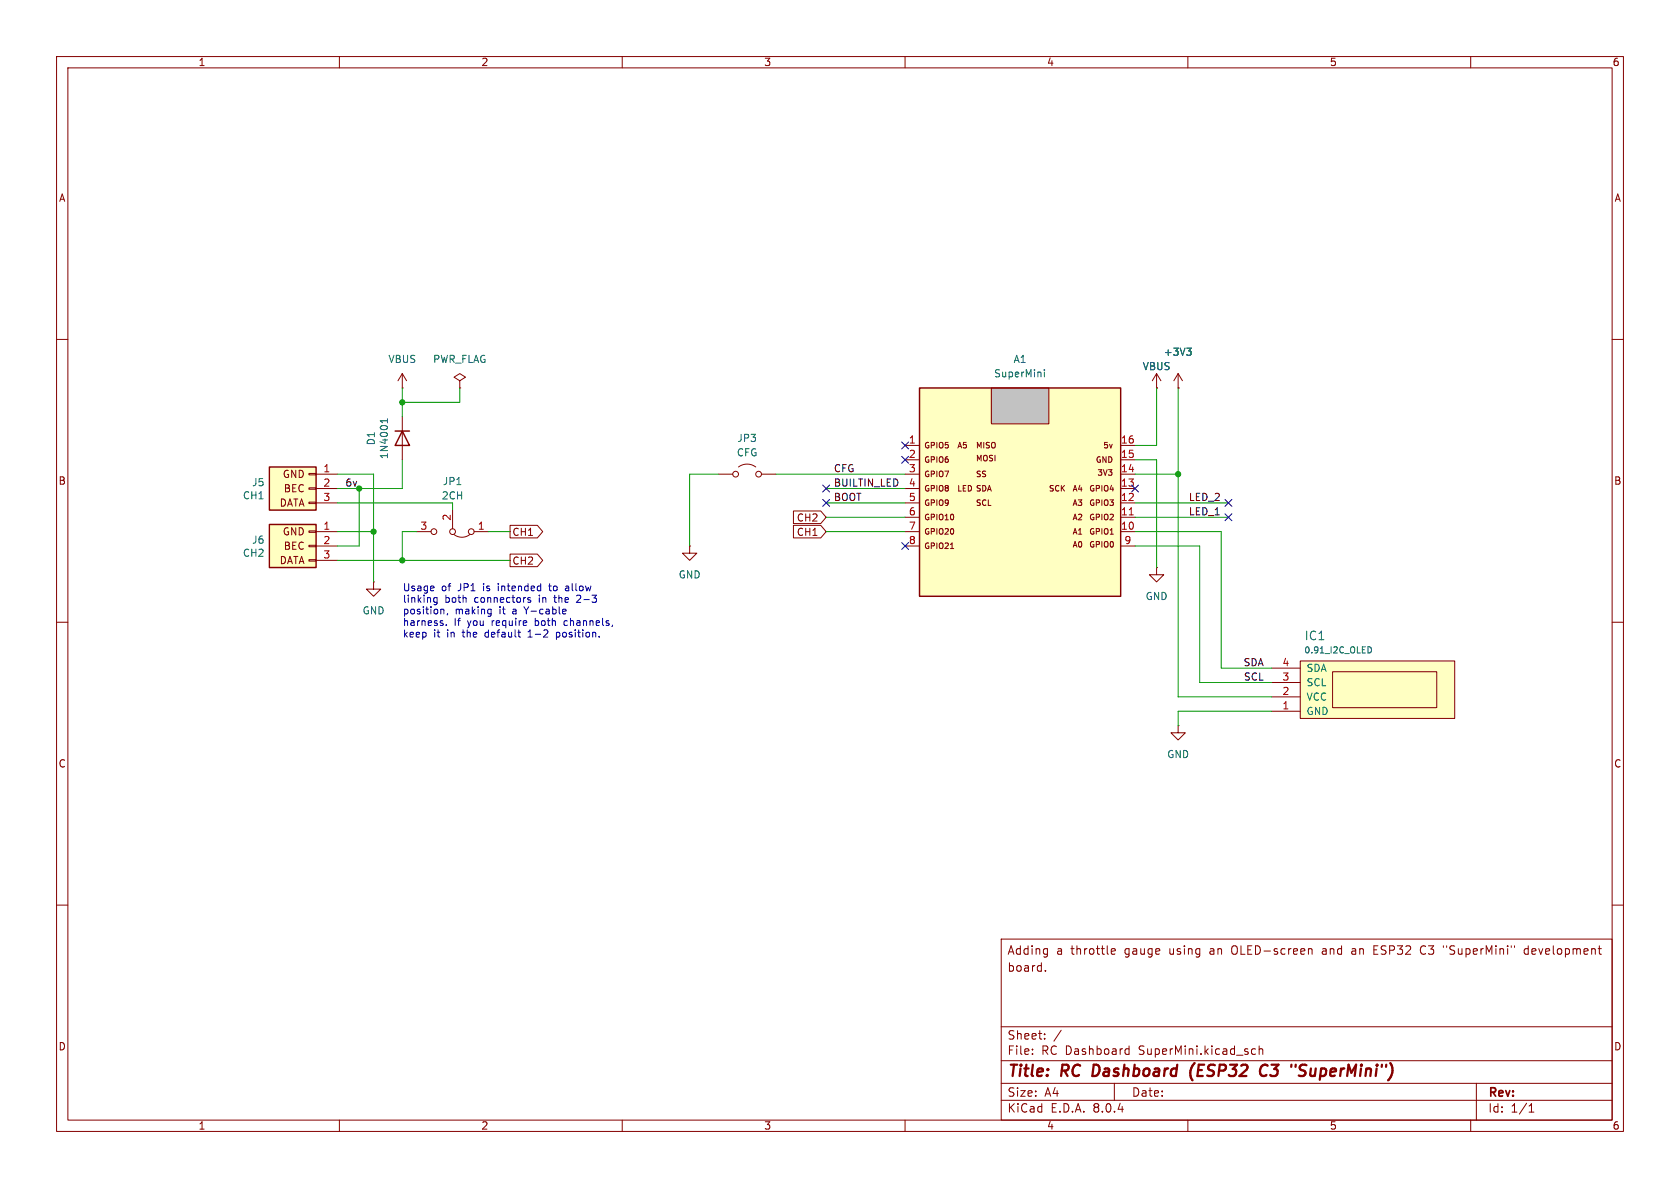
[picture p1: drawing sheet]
<svg xmlns="http://www.w3.org/2000/svg" width="297mm" height="210mm" viewBox="0 0 297 210" stroke-linecap="round" stroke-linejoin="round" font-family="sans-serif">
<g fill="none" stroke="#840000" stroke-width=".18">
<path d="M10 10h277v190h-277zM12 12h273v186h-273zM60 10v2M110 10v2M160 10v2M210 10v2M260 10v2M10 60h2M285 60h2M204.5 68.6h.1M204.5 66l-.8 1.3M204.5 66v2.6"/>
<path d="M204.5 66l.7 1.3M10 110h2M285 110h2M10 160h2M285 160h2M177 166h108v32h-108zM184.8 171.6v.1M185 167.7l.2 .1M185.2 167.7l-.1 1.4M185.2 168.6l-.2 .1M196.5 168.2l.7-.1-.1-.3-.4-.1-.2 .2v.7h.6M231.5 167.7l.4 .1 .1 .1v.8"/>
<path d="M233.8 168.2v.4M239.5 167.7l-.5 .1M239.5 168.1h-.3a.29 .29 0 0 0-.2 .3 .29 .29 0 0 0 .2 .3h.3M242.9 167.9h.5M243.6 167.2h-.7v1.5h.7M251.7 167.2a.76 .76 0 0 0-.6 .7 .76 .76 0 0 0 .6 .8M255.7 167.2v.3M270.2 167.8l-.5-.1-.2 .3v.4l.1 .2h.6M270.2 167.2v1.5M60 198v2M110 198v2M160 198v2"/>
<path d="M177 194.5h108M177 191.5h108M177 187.5h108M177 181.5h108M182.5 186.3v.1M182.5 185.5v.1M184.7 183.6v.1M184.7 182.8v.1M187.6 182.1l-1.3 2M197 191.5v3M199.2 185.4l.4 .1M199.6 184.9v1.5"/>
<path d="M199.6 186.3l-.4 .1M210 198v2M221.3 186.3l.2 .1 .5-.1M222 185.5l-.5-.1-.2 .1M222.6 185.5l.2-.1 .4 .1v.9M222.6 184.9v1.5M260 198v2M261 191.5v6.5M270.3 196.6h.9M270.3 195.5l.4-.4v1.5"/>
</g>
<path d="M193.4 188.2l-.3 2h.5M211.2 187.9a2.35 2.35 0 0 0-.4 3.1M224.1 188.4a.88 .88 0 0 0-1 0 .88 .88 0 0 0-.4 1 .69 .69 0 0 0 .4 .7 .69 .69 0 0 0 .8-.1M229.8 189l.7 .3a.49 .49 0 0 1 .3 .5 .49 .49 0 0 1-.5 .4h-.4M231 188.3a.85 .85 0 0 0-1.1 .1l-.1 .2" fill="none" stroke="#840000" stroke-width=".4"/>
<path d="M162.6 68.6h35.5v36.8h-35.5z" fill="#ffffc2"/>
<path d="M175.3 68.6h10.1v6.3h-10.1z" fill="#c2c2c2"/>
<path d="M162.6 68.6h35.5v36.8h-35.5z" fill="none" stroke="#840000" stroke-width=".25"/>
<g fill="none" stroke="#840000" stroke-width=".18">
<path d="M160 78.7h2.6M175.3 68.6h10.1v6.3h-10.1zM198.1 78.7h2.6M160 94h2.6M160 91.4h2.6M160 88.9h2.6M160 86.4h2.6M160 83.8h2.6M160 81.3h2.6M160 96.5h2.6M168 97h.6M198.1 94h2.6"/>
<path d="M198.1 91.4h2.6M198.1 88.9h2.6M198.1 86.4h2.6M198.1 83.8h2.6M198.1 81.3h2.6M198.1 96.5h2.6"/>
</g>
<path d="M199.6 91h.8" fill="none" stroke="#a90000" stroke-width=".18"/>
<path d="M184.6 65.3v.2M184.6 65.8v.8" fill="none" stroke="#006464" stroke-width=".18"/>
<path d="M229.9 116.8h27.3v10.2h-27.3z" fill="#ffffc2"/>
<path d="M66 102.9v1.2h1.3l-1.3 1.3-1.2-1.3h1.2M66 102.9h.1M224.8 118.1h5.1M229.9 116.8h27.3v10.2h-27.3zM235.6 118.7h18.4v6.4h-18.4zM224.8 125.7h5.1M224.8 123.2h5.1M224.8 120.7h5.1" fill="none" stroke="#840000" stroke-width=".18"/>
<path d="M242.1 114.3a.59 .59 0 0 1 .4 .6 .59 .59 0 0 1-.4 .5" fill="none" stroke="#006464" stroke-width=".18"/>
<path d="M47.6 92.7h8.3v7.6h-8.3z" fill="#ffffc2"/>
<path d="M69.8 76.2h2.6M71.1 76.2l1.3 2.5h-2.6zM47.6 92.7h8.3v7.6h-8.3z" fill="none" stroke="#840000" stroke-width=".25"/>
<g fill="none" stroke="#840000" stroke-width=".18">
<path d="M71.1 68.6h.1M71.1 66v2.6M71.1 73.7v7.6M71.1 66l-.7 1.3M71.1 66l.8 1.3M54.6 98.9h1.3v.3h-1.3zM54.6 96.4h1.3v.2h-1.3zM54.6 93.9h1.3v.2h-1.3zM55.9 94h3.8M55.9 96.5h3.8M55.9 99.1h3.8M121.9 96.5v1.3h1.3l-1.3 1.3-1.3-1.3h1.3"/>
<path d="M121.9 96.5h.1M127 83.8h2.5M130.6 82.6a2.54 2.54 0 0 1 3 0M134.6 83.8h2.6M208.3 128.3v1.2h1.2l-1.2 1.3-1.3-1.3h1.3M208.3 128.3h.1"/>
<circle cx="130" cy="83.8" r=".51"/>
<circle cx="134.1" cy="83.8" r=".51"/>
</g>
<path d="M68.5 74v.7M68.5 74.4h-1.3l.4 .3" fill="none" stroke="#006464" stroke-width=".18"/>
<path d="M47.6 82.6h8.3v7.6h-8.3z" fill="#ffffc2"/>
<path d="M47.6 82.6h8.3v7.6h-8.3z" fill="none" stroke="#840000" stroke-width=".25"/>
<g fill="none" stroke="#840000" stroke-width=".18">
<path d="M81.3 67.3l1-.6-1-.7-1 .7 1 .6v1.3M81.3 68.6h.1M204.5 68.6h.1M208.3 68.6h.1M208.3 66l-.8 1.3M208.3 66v2.6M208.3 66l.7 1.3M54.6 88.8h1.3v.2h-1.3zM54.6 86.2h1.3v.3h-1.3zM54.6 83.7h1.3v.2h-1.3zM55.9 83.8h3.8M55.9 86.4h3.8"/>
<path d="M55.9 88.9h3.8M73.7 94h2.5M80 90.2v3.3M80.3 94.5a2.26 2.26 0 0 0 2.8 0M83.8 94h2.6M90.2 97.9h4.8l.9 1.2-.9 1.1h-4.8zM90.2 92.9h4.8l.9 1.1-.9 1.1h-4.8zM140.3 92.9h4.8l.9 1.1-.9 1.1h-4.8zM140.3 90.3h4.8l.9 1.1-.9 1.2h-4.8zM204.5 100.3v1.3h1.2l-1.2 1.3-1.3-1.3h1.3M204.5 100.3h.1"/>
<circle cx="76.7" cy="94" r=".51"/>
<circle cx="80" cy="94" r=".51"/>
<circle cx="83.3" cy="94" r=".51"/>
</g>
<path d="M209.8 61.5h.8l-.4 .5M210.3 62l.3 .3v.3l-.3 .2" fill="none" stroke="#006464" stroke-width=".18"/>
<g fill="none" stroke="#0000c2" stroke-width=".18">
<path d="M77.3 105.6v1.1l-.2 .1M77.3 105.7l-.4-.1-.2 .3 .1 .5h.5M78.1 107.7l.4 .2v.6M78.9 110.5v.1M79.1 108.5l-.1 .2M86.5 107.7h.3M86.8 107.7v1l-.2 .3M86.8 108.5h-.3M93.4 112.6h.7M93.6 111.5l-.2 .2M93.8 105.7l-.3-.1-.2 .2 .1 .2 .4 .1v.3h-.5M97 103.6h.5"/>
<path d="M97.2 103.2v1.2M98.4 112.6h.3M98.4 111.8v1.2M98.7 111.8h-.3M99.6 107.7h.4l.1 .3-.6 .1M99.9 109.7l-.2 .3v.3l.2 .3M100 108.5h-.4M100.4 103.6l-.4 .1M100.4 104h-.3l-.2 .1 .1 .3h.4M102.1 105.2l-.2 .1M102.6 105.8l-.7 .7h.8"/>
</g>
<g fill="none" stroke="#009600" stroke-width=".18">
<path d="M71.1 68.6v5.1M81.3 68.6v2.5h-10.2M204.5 68.6v10.1h-3.8M208.3 68.6v54.6h16.5M59.7 94h6.3M59.7 83.8h6.3v19.1M59.7 99.1h30.5M59.7 88.9h20.3v1.3M63.5 86.4v10.1h-3.8M71.1 81.3v5.1h-11.4M73.7 94h-2.6v5.1M86.4 94h3.8"/>
<path d="M127 83.8h-5.1v12.7M137.2 83.8h22.8M146 94h14M146 86.4h14M146 91.4h14M146 88.9h14M200.7 94h15.2v24.1h8.9M200.7 83.8h7.6M200.7 96.5h11.4v24.2h12.7M200.7 81.3h3.8v19M200.7 91.4h16.5M200.7 88.9h16.5"/>
<path d="M224.8 125.7h-16.5v2.6"/>
</g>
<g fill="none" stroke="#000084" stroke-width=".18">
<path d="M159.4 78.1l1.2 1.2M160.6 78.1l-1.2 1.2M145.4 85.8l1.3 1.2M145.4 88.3l1.3 1.2M146.7 85.8l-1.3 1.2M146.7 88.3l-1.3 1.2M159.4 95.9l1.2 1.2M159.4 80.7l1.2 1.2M160.6 95.9l-1.2 1.2M160.6 80.7l-1.2 1.2M200.1 85.8l1.2 1.2M201.3 85.8l-1.2 1.2"/>
<path d="M216.6 88.3l1.2 1.2M216.6 90.8l1.2 1.2M217.8 88.3l-1.2 1.2M217.8 90.8l-1.2 1.2"/>
</g>
<g fill="#009600" stroke="#009600" stroke-width=".18">
<circle cx="208.3" cy="83.8" r=".46"/>
<circle cx="71.1" cy="99.1" r=".46"/>
<circle cx="66" cy="94" r=".46"/>
<circle cx="71.1" cy="71.1" r=".46"/>
<circle cx="63.5" cy="86.4" r=".46"/>
</g>
<g font-size="2.8" fill="#840000">
<text x="178" y="190.9">Title:</text>
<text x="187.7" y="190.9">RC</text>
<text x="194" y="190.9">Dashboard</text>
<text x="212" y="190.9">(ESP32</text>
<text x="225.2" y="190.9">C3</text>
<text x="231.4" y="190.9">&quot;SuperMini&quot;)</text>
</g>
<text font-size="2.1" fill="#006464" x="230.6" y="113.4">IC1</text>
<g font-size="2.1" fill="#840000">
<text x="178" y="172">board.</text>
<text x="178" y="169">Adding</text>
<text x="186.7" y="169">a</text>
<text x="189.4" y="169">throttle</text>
<text x="199" y="169">gauge</text>
<text x="207" y="169">using</text>
<text x="214.3" y="169">an</text>
<text x="218.3" y="169">OLED-screen</text>
<text x="234.5" y="169">and</text>
<text x="239.8" y="169">an</text>
<text x="243.8" y="169">ESP32</text>
<text x="252.3" y="169">C3</text>
<text x="256.5" y="169">&quot;SuperMini&quot;</text>
<text x="271" y="169">development</text>
<text x="178" y="184">Sheet:</text>
<text x="178" y="186.7">File:</text>
<text x="184.1" y="186.7">RC Dashboard</text>
<text x="201.5" y="186.7">SuperMini.kicad_sch</text>
<text x="178" y="196.9">KiCad</text>
<text x="178" y="194.1">Size:</text>
<text x="184.7" y="194.1">A4</text>
<text x="185.7" y="196.9">E.D.A.</text>
<text x="193.3" y="196.9">8.0.4</text>
<text x="200" y="194.1">Date:</text>
<text x="263" y="194.3">Rev:</text>
<text x="263" y="196.9">Id:</text>
<text x="267.1" y="196.9">1/1</text>
</g>
<g font-size="1.8" fill="#840000">
<text x="35" y="11.9">1</text>
<text x="85" y="11.9">2</text>
<text x="135" y="11.9">3</text>
<text x="185" y="11.9">4</text>
<text x="235" y="11.9">5</text>
<text x="285" y="11.9">6</text>
<text x="10.3" y="35.9">A</text>
<text x="285.3" y="35.9">A</text>
<text x="10.3" y="85.9">B</text>
<text x="49.3" y="89.8">DATA</text>
<text x="49.9" y="84.7">GND</text>
<text x="50.1" y="87.2">BEC</text>
<text x="285.3" y="85.9">B</text>
<text x="49.9" y="94.9">GND</text>
<text x="90.5" y="94.9">CH1</text>
<text x="140.8" y="94.9">CH1</text>
<text x="140.8" y="92.4">CH2</text>
<text x="49.3" y="99.9">DATA</text>
<text x="50.1" y="97.4">BEC</text>
<text x="90.5" y="100">CH2</text>
<text x="10.3" y="135.9">C</text>
<text x="285.3" y="135.9">C</text>
<text x="10.3" y="185.9">D</text>
<text x="285.3" y="185.9">D</text>
<text x="35" y="199.9">1</text>
<text x="85" y="199.9">2</text>
<text x="135" y="199.9">3</text>
<text x="185" y="199.9">4</text>
<text x="235" y="199.9">5</text>
<text x="285" y="199.9">6</text>
</g>
<g font-size="1.8" fill="#006464">
<text x="68.6" y="64.4">VBUS</text>
<text x="76.5" y="64.4">PWR_FLAG</text>
<text x="179.1" y="64.4">A1</text>
<text x="201.9" y="65.6">VBUS</text>
<text x="205.6" y="63.1">+3V3</text>
<text x="175.6" y="66.9">SuperMini</text>
<text x="66.5" y="78.8" transform="rotate(-90 66.5 78.8)">D1</text>
<text x="68.8" y="81.3" transform="rotate(-90 68.8 81.3)">1N4001</text>
<text x="130.2" y="80.9">CFG</text>
<text x="130.3" y="78.3">JP3</text>
<text x="42.8" y="88.5">CH1</text>
<text x="44.5" y="86.2">J5</text>
<text x="78" y="88.5">2CH</text>
<text x="78.2" y="86">JP1</text>
<text x="42.8" y="98.6">CH2</text>
<text x="44.5" y="96.3">J6</text>
<text x="119.9" y="102.5">GND</text>
<text x="202.4" y="106.3">GND</text>
<text x="64" y="108.8">GND</text>
<text x="230.9" y="119">SDA</text>
<text x="230.9" y="124.1">VCC</text>
<text x="230.9" y="121.5">SCL</text>
<text x="230.9" y="126.6">GND</text>
<text x="206.2" y="134.2">GND</text>
</g>
<g font-size="1.8" fill="#a90000">
<text x="57.1" y="83.6">1</text>
<text x="160.6" y="78.5">1</text>
<text x="160.6" y="81">2</text>
<text x="160.6" y="83.6">3</text>
<text x="198.1" y="83.6">14</text>
<text x="198.1" y="81">15</text>
<text x="198.1" y="78.5">16</text>
<text x="57.1" y="86.1">2</text>
<text x="57.1" y="88.6">3</text>
<text x="160.6" y="86.1">4</text>
<text x="160.6" y="88.6">5</text>
<text x="198.1" y="88.6">12</text>
<text x="198.1" y="86.1">13</text>
<text x="57.1" y="93.7">1</text>
<text x="74.2" y="93.7">3</text>
<text x="79.8" y="92.1" transform="rotate(-90 79.8 92.1)">2</text>
<text x="84.4" y="93.7">1</text>
<text x="160.6" y="91.2">6</text>
<text x="160.6" y="93.7">7</text>
<text x="198.1" y="93.7">10</text>
<text x="198.1" y="91.2">11</text>
<text x="57.1" y="96.3">2</text>
<text x="57.1" y="98.8">3</text>
<text x="160.6" y="96.3">8</text>
<text x="198.7" y="96.3">9</text>
<text x="226.6" y="117.9">4</text>
<text x="226.6" y="125.5">1</text>
<text x="226.6" y="122.9">2</text>
<text x="226.6" y="120.4">3</text>
</g>
<g font-size="1.8" fill="#0f0f0f">
<text x="147.3" y="83.6">CFG</text>
<text x="61" y="86.1">6v</text>
<text x="147.3" y="88.6">BOOT</text>
<text x="147.3" y="86.1">BUILTIN_LED</text>
<text x="210.1" y="88.6">LED_2</text>
<text x="210.1" y="91.2">LED_1</text>
<text x="219.7" y="117.8">SDA</text>
<text x="219.8" y="120.4">SCL</text>
</g>
<g font-size="1.8" fill="#0000c2">
<text x="71.1" y="104.6">Usage</text>
<text x="71.1" y="106.6">linking</text>
<text x="78" y="104.6">of</text>
<text x="78.6" y="106.6">both</text>
<text x="81.1" y="104.6">JP1</text>
<text x="84" y="106.6">connectors</text>
<text x="85.7" y="104.6">is</text>
<text x="88.5" y="104.6">intended</text>
<text x="95.6" y="106.6">in</text>
<text x="97.8" y="104.6">to</text>
<text x="98.5" y="106.6">the</text>
<text x="100.8" y="104.6">allow</text>
<text x="102.6" y="106.6">2-3</text>
<text x="71.1" y="108.7">position,</text>
<text x="71.1" y="110.7">harness.</text>
<text x="71.1" y="112.8">keep</text>
<text x="76.6" y="112.8">it</text>
<text x="79.1" y="112.8">in</text>
<text x="80.3" y="110.7">If</text>
<text x="80.5" y="108.7">making</text>
<text x="82.1" y="112.8">the</text>
<text x="82.8" y="110.7">you</text>
<text x="86.2" y="112.8">default</text>
<text x="87.2" y="110.7">require</text>
<text x="88.4" y="108.7">it</text>
<text x="90.9" y="108.7">a</text>
<text x="93.2" y="108.7">Y-cable</text>
<text x="94" y="112.8">1-2</text>
<text x="95" y="110.7">both</text>
<text x="99.2" y="112.8">position.</text>
<text x="100.4" y="110.7">channels,</text>
</g>
<text font-size="1.5" fill="#006464" x="230.5" y="115.7">0.91_I2C_OLED</text>
<g font-size="1.4" fill="#840000">
<text x="163.3" y="79.5">GPIO5</text>
<text x="163.3" y="82">GPIO6</text>
<text x="169.1" y="79.5">A5</text>
<text x="172.4" y="79.5">MISO</text>
<text x="172.4" y="81.7">MOSI</text>
<text x="193.6" y="82">GND</text>
<text x="194.9" y="79.5">5v</text>
<text x="163.3" y="84.5">GPIO7</text>
<text x="163.3" y="87.1">GPIO8</text>
<text x="163.3" y="89.6">GPIO9</text>
<text x="169.1" y="87.1">LED SDA</text>
<text x="172.4" y="89.6">SCL</text>
<text x="172.4" y="84.5">SS</text>
<text x="185.3" y="87.1">SCK</text>
<text x="189.5" y="89.6">A3</text>
<text x="189.5" y="87.1">A4</text>
<text x="192.5" y="89.6">GPIO3</text>
<text x="192.5" y="87.1">GPIO4</text>
<text x="193.9" y="84.3">3V3</text>
<text x="163.3" y="92.2">GPIO10</text>
<text x="163.3" y="94.7">GPIO20</text>
<text x="189.5" y="94.7">A1</text>
<text x="189.5" y="92.2">A2</text>
<text x="192.5" y="94.7">GPIO1</text>
<text x="192.5" y="92.2">GPIO2</text>
<text x="163.3" y="97.2">GPIO21</text>
<text x="189.5" y="97">A0</text>
<text x="192.5" y="97">GPIO0</text>
</g>
</svg>
